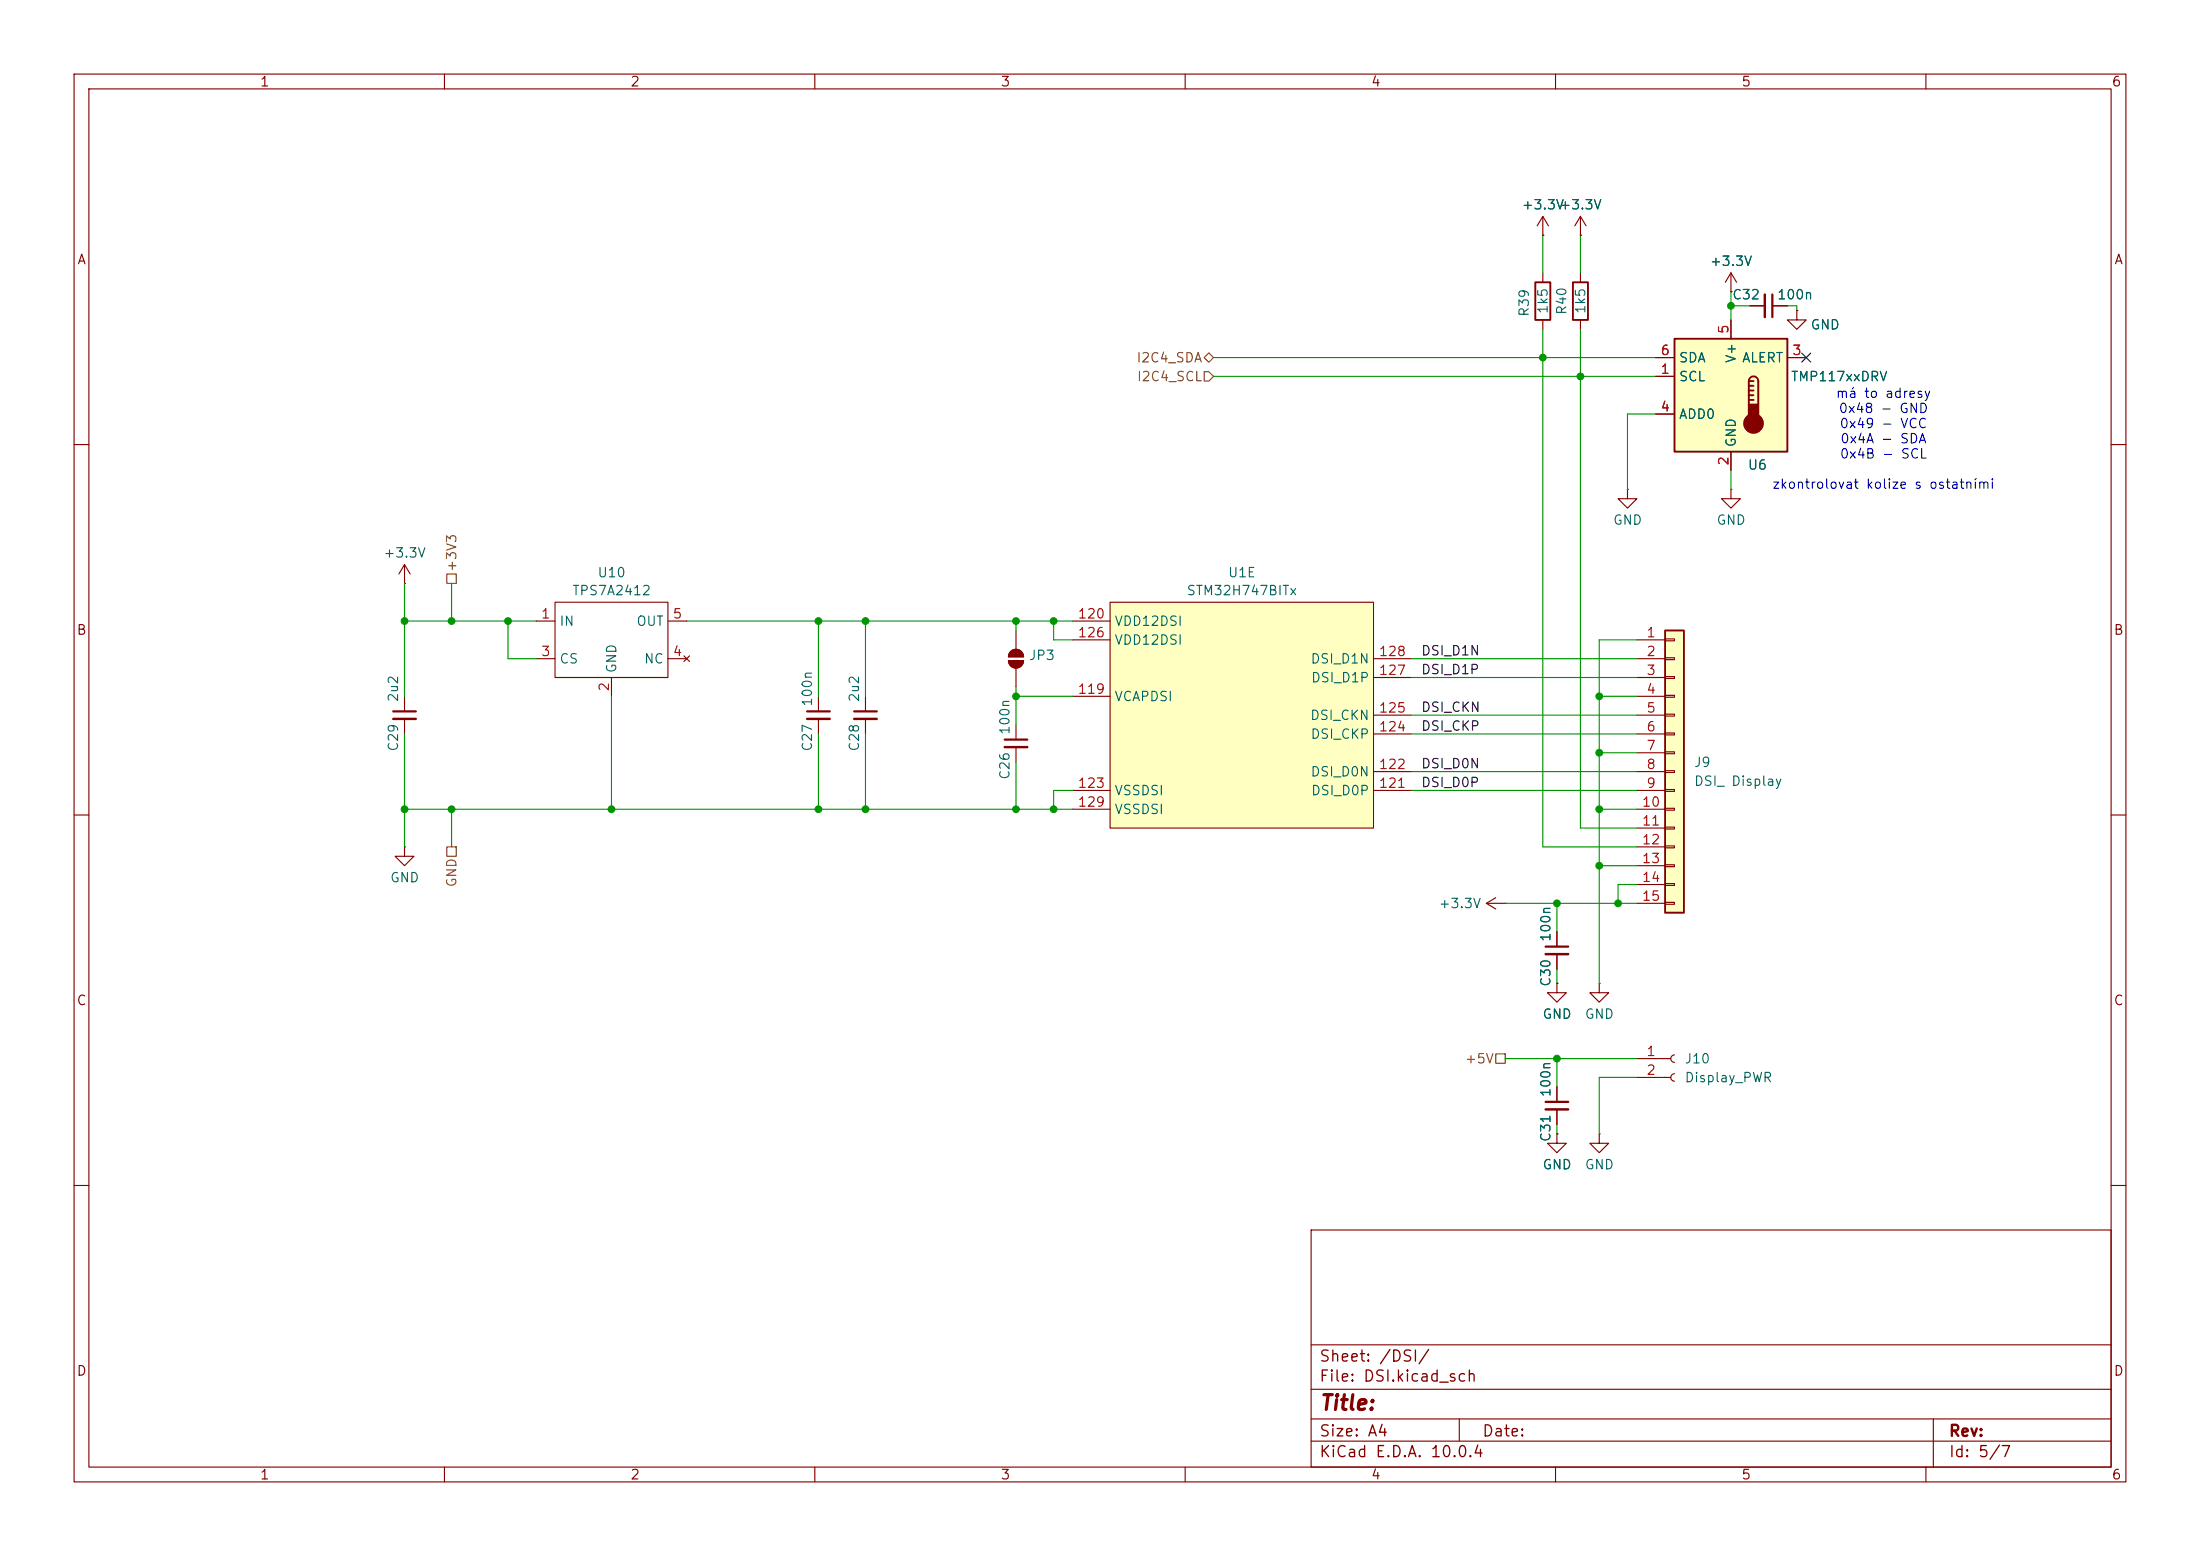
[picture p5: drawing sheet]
<svg xmlns="http://www.w3.org/2000/svg" width="297mm" height="210mm" viewBox="0 0 297 210" stroke-linecap="round" stroke-linejoin="round" font-family="sans-serif">
<g fill="none" stroke="#840000" stroke-width=".15">
<path d="M10 10h277v190h-277zM12 12h273v186h-273zM60 10v2M110 10v2M160 10v2M210 10v2M260 10v2M208.3 36.8v1.3M213.4 36.8v1.3M208.3 43.2v1.3M213.4 43.2v1.3M10 60h2"/>
<path d="M285 60h2M136.1 89.2h2.1a1.02 1.02 0 0 1-1 1 1.02 1.02 0 0 1-1.1-1zM136.4 87.9a1.02 1.02 0 0 1 1.1-.2 1.02 1.02 0 0 1 .7 .9h-2.1l.1-.4zM137.2 85.1v2.5M137.2 90.2v2.5M10 110h2M285 110h2M215.9 153v1.3h1.3l-1.3 1.3-1.3-1.3h1.3M215.9 153h.1M10 160h2M177 166h108v32h-108zM285 160h2"/>
<path d="M60 198v2M110 198v2M160 198v2M177 194.5h108M177 191.5h108M177 187.5h108M177 181.5h108M197 191.5v3M210 198v2M260 198v2M261 191.5v6.5"/>
</g>
<g fill="#840000" stroke="#840000" stroke-width=".15">
<path d="M136.1 89.2h2.1a1.02 1.02 0 0 1-1 1 1.02 1.02 0 0 1-1.1-1z"/>
<path d="M136.4 87.9a1.02 1.02 0 0 1 1.1-.2 1.02 1.02 0 0 1 .7 .9h-2.1l.1-.4z"/>
</g>
<path d="M207.3 38.1h2v5.1h-2zM212.3 38.1h2.1v5.1h-2.1z" fill="none" stroke="#840000" stroke-width=".25"/>
<path d="M226.1 45.7h15.2v15.3h-15.2z" fill="#ffffc2"/>
<path d="M226.1 45.7h15.2v15.3h-15.2zM236.1 51.4a.64 .64 0 0 1 .6-.6 .64 .64 0 0 1 .7 .6v3.2M236.1 51.4v3.2M236.1 51.4h.6M236.1 52.1h.6M236.1 52.7h.6M236.1 53.3h.6M236.1 54h.6" fill="none" stroke="#840000" stroke-width=".25"/>
<g fill="#840000" stroke="#840000" stroke-width=".25">
<path d="M236.1 54.6h1.3v1.9h-1.3z"/>
<circle cx="236.7" cy="57.1" r="1.27"/>
</g>
<g fill="none" stroke="#840000" stroke-width=".15">
<path d="M223.5 50.8h2.6M223.5 48.3h2.6M223.5 55.9h2.6M233.7 43.2v2.5M241.3 48.3h2.5M242.6 41.9v1.3h1.2l-1.2 1.3-1.3-1.3h1.3M242.6 41.9h.1M233.7 66v1.3h1.2l-1.2 1.3-1.3-1.3h1.3M233.7 66h.1M233.7 61v2.5M110.5 94v2M110.5 97v2.1"/>
<path d="M116.8 94v2M116.8 97v2.1M137.2 97.8v2M137.2 100.8v2.1M221 142.9h4.6M221 145.4h4.6M226.1 142.4a.5 .5 0 0 0-.5 .5 .5 .5 0 0 0 .5 .5M226.1 144.9a.5 .5 0 0 0-.5 .5 .5 .5 0 0 0 .5 .5"/>
</g>
<path d="M109 96h3M115.3 96h3.1M135.6 99.8h3.1" fill="none" stroke="#840000" stroke-width=".3"/>
<path d="M109 97h3M115.3 97h3.1M135.6 100.8h3.1" fill="none" stroke="#840000" stroke-width=".33"/>
<path d="M224.8 85.1h2.5v38.1h-2.5z" fill="#ffffc2"/>
<path d="M224.8 85.1h2.5v38.1h-2.5z" fill="none" stroke="#840000" stroke-width=".25"/>
<g fill="none" stroke="#840000" stroke-width=".15">
<path d="M208.3 31.8h.1M208.3 29.2l-.8 1.3M208.3 29.2l.7 1.3M208.3 29.2v2.6M213.4 31.8h.1M213.4 29.2l-.8 1.3M213.4 29.2l.7 1.3M213.4 29.2v2.6M233.7 39.4h.1M233.7 36.8l-.8 1.3M233.7 36.8l.7 1.3M233.7 36.8v2.6"/>
<path d="M236.2 41.3h2.1M239.3 41.3h2M219.7 66v1.3h1.3l-1.3 1.3-1.3-1.3h1.3M219.7 66h.1M54.6 94v2M54.6 97v2.1M72.4 88.9h2.5M72.4 83.8h2.5M74.9 81.3h15.3v10.1h-15.3zM82.5 91.4v2.6M90.2 88.9h2.5M90.2 83.8h2.5"/>
<path d="M92.3 88.5l.8 .8M93.1 88.5l-.8 .8M221 86.4h3.8M221 88.9h3.8M221 91.4h3.8M221 94h3.8M221 96.5h3.8M221 99.1h3.8M224.8 86.2h1.3v.3h-1.3zM224.8 88.8h1.3v.2h-1.3zM224.8 91.3h1.3v.3h-1.3zM224.8 93.9h1.3v.2h-1.3z"/>
<path d="M224.8 96.4h1.3v.2h-1.3zM224.8 98.9h1.3v.3h-1.3zM54.6 114.3v1.3h1.3l-1.3 1.2-1.3-1.2h1.3M54.6 114.3h.1M221 101.6h3.8M221 104.1h3.8M221 106.7h3.8M221 109.2h3.8M221 111.8h3.8M221 114.3h3.8M221 116.8h3.8M221 119.4h3.8"/>
<path d="M224.8 101.5h1.3v.2h-1.3zM224.8 104h1.3v.3h-1.3zM224.8 106.6h1.3v.2h-1.3zM224.8 109.1h1.3v.2h-1.3zM224.8 111.6h1.3v.3h-1.3zM224.8 114.2h1.3v.2h-1.3zM224.8 116.7h1.3v.3h-1.3zM224.8 119.3h1.3v.2h-1.3zM221 121.9h3.8M224.8 121.8h1.3v.2h-1.3z"/>
</g>
<path d="M239.3 39.8v3M53.1 96h3" fill="none" stroke="#840000" stroke-width=".3"/>
<path d="M238.3 39.8v3M53.1 97h3" fill="none" stroke="#840000" stroke-width=".33"/>
<path d="M149.9 81.3h35.5v30.5h-35.5z" fill="#ffffc2"/>
<g fill="none" stroke="#840000" stroke-width=".15">
<path d="M208.3 31.8h.1M213.4 31.8h.1M233.7 39.4h.1M223.5 50.8h2.6M223.5 48.3h2.6M223.5 55.9h2.6M233.7 43.2v2.5M236.2 41.3h2.1M239.3 41.3h2M241.3 48.3h2.5M242.6 41.9h.1M54.6 78.7h.1"/>
<path d="M54.6 76.2l-.8 1.3M54.6 76.2l.8 1.3M54.6 76.2v2.5M233.7 61v2.5M144.8 94h5.1M144.8 83.8h5.1M144.8 86.4h5.1M149.9 81.3h35.5v30.5h-35.5zM185.4 99.1h5.1M185.4 96.5h5.1M185.4 91.4h5.1M185.4 88.9h5.1"/>
<path d="M144.8 106.7h5.1M144.8 109.2h5.1M185.4 106.7h5.1M185.4 104.1h5.1M200.7 121.9l1.2 .8M200.7 121.9h2.5M201.9 121.2l-1.2 .7M203.2 121.9h.1M210.2 132.7v1.3h1.3l-1.3 1.3-1.3-1.3h1.3M210.2 132.7h.1M210.2 125.7v2.1M210.2 128.8v2"/>
<path d="M215.9 132.7v1.3h1.3l-1.3 1.3-1.3-1.3h1.3M215.9 132.7h.1M210.2 153v1.3h1.3l-1.3 1.3-1.3-1.3h1.3M210.2 153h.1M210.2 146.7v2M210.2 149.7v2.1"/>
</g>
<path d="M208.7 127.8h3M208.7 148.7h3" fill="none" stroke="#840000" stroke-width=".3"/>
<path d="M208.7 128.8h3M208.7 149.7h3" fill="none" stroke="#840000" stroke-width=".33"/>
<path d="M162.6 50.2h.6l.6 .6-.6 .6h-.6zM162.6 48.3l.6-.7 .6 .7-.6 .6zM60.3 77.5h1.3v1.2h-1.3zM60.3 114.3h1.3v1.3h-1.3zM201.9 142.2h1.3v1.3h-1.3z" fill="none" stroke="#725600" stroke-width=".15"/>
<g fill="none" stroke="#009600" stroke-width=".15">
<path d="M208.3 31.8v5M213.4 31.8v5M233.7 39.4v3.8M163.8 50.8h59.7M163.8 48.3h59.7M208.3 44.5v69.8h12.7M213.4 44.5v67.3h7.6M223.5 55.9h-3.8v10.1M233.7 41.3h2.5M241.3 41.3h1.3v.6M54.6 78.7v15.3M61 78.7v5.1"/>
<path d="M233.7 63.5v2.5M54.6 83.8h17.8M54.6 99.1v15.2M68.6 83.8v5.1h3.8M82.5 94v15.2M92.7 83.8h52.1M110.5 83.8v10.2M110.5 99.1v10.1M116.8 83.8v10.2M116.8 99.1v10.1M137.2 83.8v1.3M137.2 92.7v5.1"/>
<path d="M137.2 94h7.6M142.2 83.8v2.6h2.6M190.5 88.9h30.5M190.5 96.5h30.5M190.5 91.4h30.5M190.5 99.1h30.5M215.9 94h5.1M221 86.4h-5.1v46.3M54.6 109.2h90.2M61 109.2v5.1M137.2 102.9v6.3M144.8 106.7h-2.6v2.5"/>
<path d="M190.5 106.7h30.5M190.5 104.1h30.5M215.9 109.2h5.1M215.9 116.8h5.1M215.9 101.6h5.1M221 119.4h-2.6v2.5M203.2 121.9h17.8M210.2 121.9v3.8M210.2 130.8v1.9M203.2 142.9h17.8M210.2 142.9v3.8M210.2 151.8v1.2"/>
<path d="M221 145.4h-5.1v7.6"/>
</g>
<path d="M243.2 47.7l1.2 1.2M244.4 47.7l-1.2 1.2" fill="none" stroke="#000084" stroke-width=".15"/>
<g fill="#009600" stroke="#009600" stroke-width=".14">
<circle cx="215.9" cy="94" r=".46"/>
<circle cx="208.3" cy="48.3" r=".46"/>
<circle cx="233.7" cy="41.3" r=".46"/>
<circle cx="213.4" cy="50.8" r=".46"/>
<circle cx="215.9" cy="109.2" r=".46"/>
<circle cx="215.9" cy="101.6" r=".46"/>
<circle cx="116.8" cy="109.2" r=".46"/>
<circle cx="137.2" cy="109.2" r=".46"/>
<circle cx="110.5" cy="109.2" r=".46"/>
<circle cx="137.2" cy="94" r=".46"/>
<circle cx="137.2" cy="83.8" r=".46"/>
<circle cx="110.5" cy="83.8" r=".46"/>
<circle cx="116.8" cy="83.8" r=".46"/>
<circle cx="142.2" cy="83.8" r=".46"/>
<circle cx="142.2" cy="109.2" r=".46"/>
<circle cx="210.2" cy="121.9" r=".46"/>
<circle cx="215.9" cy="116.8" r=".46"/>
<circle cx="218.4" cy="121.9" r=".46"/>
<circle cx="210.2" cy="142.9" r=".46"/>
<circle cx="82.5" cy="109.2" r=".46"/>
<circle cx="61" cy="109.2" r=".46"/>
<circle cx="54.6" cy="109.2" r=".46"/>
<circle cx="54.6" cy="83.8" r=".46"/>
<circle cx="61" cy="83.8" r=".46"/>
<circle cx="68.6" cy="83.8" r=".46"/>
</g>
<text font-size="2" fill="#840000" x="178" y="190.8">Title:</text>
<g font-size="1.5" fill="#840000">
<text x="178" y="184.2">Sheet: /DSI/</text>
<text x="178" y="186.9">File: DSI.kicad_sch</text>
<text x="178" y="197.1">KiCad E.D.A. 10.0.4</text>
<text x="178" y="194.3">Size: A4</text>
<text x="200" y="194.3">Date:</text>
<text x="263" y="194.3">Rev:</text>
<text x="263" y="197.1">Id: 5/7</text>
</g>
<g font-size="1.3" fill="#840000">
<text x="35" y="12">1</text>
<text x="85" y="12">2</text>
<text x="135" y="12">3</text>
<text x="185" y="12">4</text>
<text x="235" y="12">5</text>
<text x="285" y="12">6</text>
<text x="10.3" y="36">A</text>
<text x="285.3" y="36">A</text>
<text x="10.3" y="86">B</text>
<text x="285.3" y="86">B</text>
<text x="10.3" y="136">C</text>
<text x="285.3" y="136">C</text>
<text x="10.3" y="186">D</text>
<text x="285.3" y="186">D</text>
<text x="35" y="200">1</text>
<text x="85" y="200">2</text>
<text x="135" y="200">3</text>
<text x="185" y="200">4</text>
<text x="235" y="200">5</text>
<text x="285" y="200">6</text>
</g>
<g font-size="1.3" fill="#006464">
<text x="205.3" y="28.6">+3.3V</text>
<text x="210.4" y="28.6">+3.3V</text>
<text x="230.7" y="36.2">+3.3V</text>
<text x="233.8" y="40.7">C32</text>
<text x="239.8" y="40.7">100n</text>
<text x="206.7" y="42.8" transform="rotate(-90 206.7 42.8)">R39</text>
<text x="209.3" y="42.5" transform="rotate(-90 209.3 42.5)">1k5</text>
<text x="211.8" y="42.6" transform="rotate(-90 211.8 42.6)">R40</text>
<text x="214.3" y="42.5" transform="rotate(-90 214.3 42.5)">1k5</text>
<text x="244.3" y="44.8">GND</text>
<text x="226.6" y="51.8">SCL</text>
<text x="226.6" y="49.2">SDA</text>
<text x="234.7" y="49.1" transform="rotate(-90 234.7 49.1)">V+</text>
<text x="235.1" y="49.2">ALERT</text>
<text x="241.7" y="51.8">TMP117xxDRV</text>
<text x="226.6" y="56.9">ADD0</text>
<text x="234.7" y="60.5" transform="rotate(-90 234.7 60.5)">GND</text>
<text x="235.9" y="63.7">U6</text>
<text x="217.7" y="71.1">GND</text>
<text x="231.6" y="71.1">GND</text>
<text x="51.7" y="75.6">+3.3V</text>
<text x="77.2" y="80.7">TPS7A2412</text>
<text x="80.6" y="78.2">U10</text>
<text x="160.1" y="80.7">STM32H747BITx</text>
<text x="165.7" y="78.2">U1E</text>
<text x="75.4" y="84.8">IN</text>
<text x="75.4" y="89.9">CS</text>
<text x="85.8" y="84.8">OUT</text>
<text x="86.9" y="89.9">NC</text>
<text x="138.8" y="89.4">JP3</text>
<text x="150.4" y="84.8">VDD12DSI</text>
<text x="150.4" y="87.3">VDD12DSI</text>
<text x="176.8" y="89.9">DSI_D1N</text>
<text x="54.1" y="94.8" transform="rotate(-90 54.1 94.8)">2u2</text>
<text x="83.5" y="90.9" transform="rotate(-90 83.5 90.9)">GND</text>
<text x="109.9" y="95.5" transform="rotate(-90 109.9 95.5)">100n</text>
<text x="116.3" y="94.8" transform="rotate(-90 116.3 94.8)">2u2</text>
<text x="150.4" y="95">VCAPDSI</text>
<text x="176.9" y="92.4">DSI_D1P</text>
<text x="54.1" y="101.5" transform="rotate(-90 54.1 101.5)">C29</text>
<text x="109.9" y="101.5" transform="rotate(-90 109.9 101.5)">C27</text>
<text x="116.3" y="101.5" transform="rotate(-90 116.3 101.5)">C28</text>
<text x="136.6" y="99.3" transform="rotate(-90 136.6 99.3)">100n</text>
<text x="176.8" y="97.5">DSI_CKN</text>
<text x="176.8" y="100">DSI_CKP</text>
<text x="136.6" y="105.3" transform="rotate(-90 136.6 105.3)">C26</text>
<text x="150.4" y="107.7">VSSDSI</text>
<text x="176.8" y="105.1">DSI_D0N</text>
<text x="176.9" y="107.7">DSI_D0P</text>
<text x="228.6" y="103.8">J9</text>
<text x="228.6" y="106.4">DSI_ Display</text>
<text x="150.4" y="110.2">VSSDSI</text>
<text x="52.6" y="119.4">GND</text>
<text x="194.1" y="122.9">+3.3V</text>
<text x="209.6" y="127.2" transform="rotate(-90 209.6 127.2)">100n</text>
<text x="208.1" y="137.8">GND</text>
<text x="209.6" y="133.3" transform="rotate(-90 209.6 133.3)">C30</text>
<text x="213.9" y="137.8">GND</text>
<text x="227.3" y="143.8">J10</text>
<text x="209.6" y="148.2" transform="rotate(-90 209.6 148.2)">100n</text>
<text x="227.3" y="146.4">Display_PWR</text>
<text x="209.6" y="154.2" transform="rotate(-90 209.6 154.2)">C31</text>
<text x="208.1" y="158.1">GND</text>
<text x="213.9" y="158.1">GND</text>
</g>
<g font-size="1.3" fill="#a90000">
<text x="233.7" y="45.2" transform="rotate(-90 233.7 45.2)">5</text>
<text x="224.1" y="50.8">1</text>
<text x="224.1" y="48.2">6</text>
<text x="241.9" y="48.2">3</text>
<text x="224.1" y="55.9">4</text>
<text x="233.7" y="62.9" transform="rotate(-90 233.7 62.9)">2</text>
<text x="73" y="83.8">1</text>
<text x="90.7" y="83.8">5</text>
<text x="145.4" y="83.8">120</text>
<text x="73" y="88.9">3</text>
<text x="90.7" y="88.9">4</text>
<text x="145.4" y="86.3">126</text>
<text x="186" y="88.9">128</text>
<text x="222.2" y="86.3">1</text>
<text x="222.2" y="88.9">2</text>
<text x="82.5" y="93.4" transform="rotate(-90 82.5 93.4)">2</text>
<text x="145.4" y="94">119</text>
<text x="186" y="91.4">127</text>
<text x="222.2" y="91.4">3</text>
<text x="222.2" y="94">4</text>
<text x="186" y="99">124</text>
<text x="186" y="96.5">125</text>
<text x="222.2" y="96.5">5</text>
<text x="222.2" y="99">6</text>
<text x="222.2" y="101.6">7</text>
<text x="145.4" y="106.7">123</text>
<text x="186" y="106.7">121</text>
<text x="186" y="104.1">122</text>
<text x="222.2" y="104.1">8</text>
<text x="222.2" y="106.7">9</text>
<text x="145.4" y="109.2">129</text>
<text x="221.6" y="109.2">10</text>
<text x="221.6" y="111.7">11</text>
<text x="221.6" y="114.3">12</text>
<text x="221.6" y="116.8">13</text>
<text x="221.6" y="119.4">14</text>
<text x="221.6" y="121.9">15</text>
<text x="222.2" y="142.8">1</text>
<text x="222.2" y="145.4">2</text>
</g>
<g font-size="1.3" fill="#725600">
<text x="153.3" y="49.2">I2C4_SDA</text>
<text x="153.4" y="51.8">I2C4_SCL</text>
<text x="61.9" y="77.3" transform="rotate(-90 61.9 77.3)">+3V3</text>
<text x="61.9" y="119.8" transform="rotate(-90 61.9 119.8)">GND</text>
<text x="197.7" y="143.8">+5V</text>
</g>
<g font-size="1.3" fill="#0000c2">
<text x="247.7" y="54">má to adresy</text>
<text x="248.1" y="56.1">0x48 - GND</text>
<text x="248.3" y="58.1">0x49 - VCC</text>
<text x="248.3" y="62.2">0x4B - SCL</text>
<text x="248.3" y="60.2">0x4A - SDA</text>
<text x="239.2" y="66.3">zkontrolovat kolize s ostatními</text>
</g>
<g font-size="1.3" fill="#0f0f0f">
<text x="191.8" y="88.8">DSI_D1N</text>
<text x="191.8" y="91.3">DSI_D1P</text>
<text x="191.8" y="98.9">DSI_CKP</text>
<text x="191.8" y="96.4">DSI_CKN</text>
<text x="191.8" y="104">DSI_D0N</text>
<text x="191.8" y="106.6">DSI_D0P</text>
</g>
</svg>
